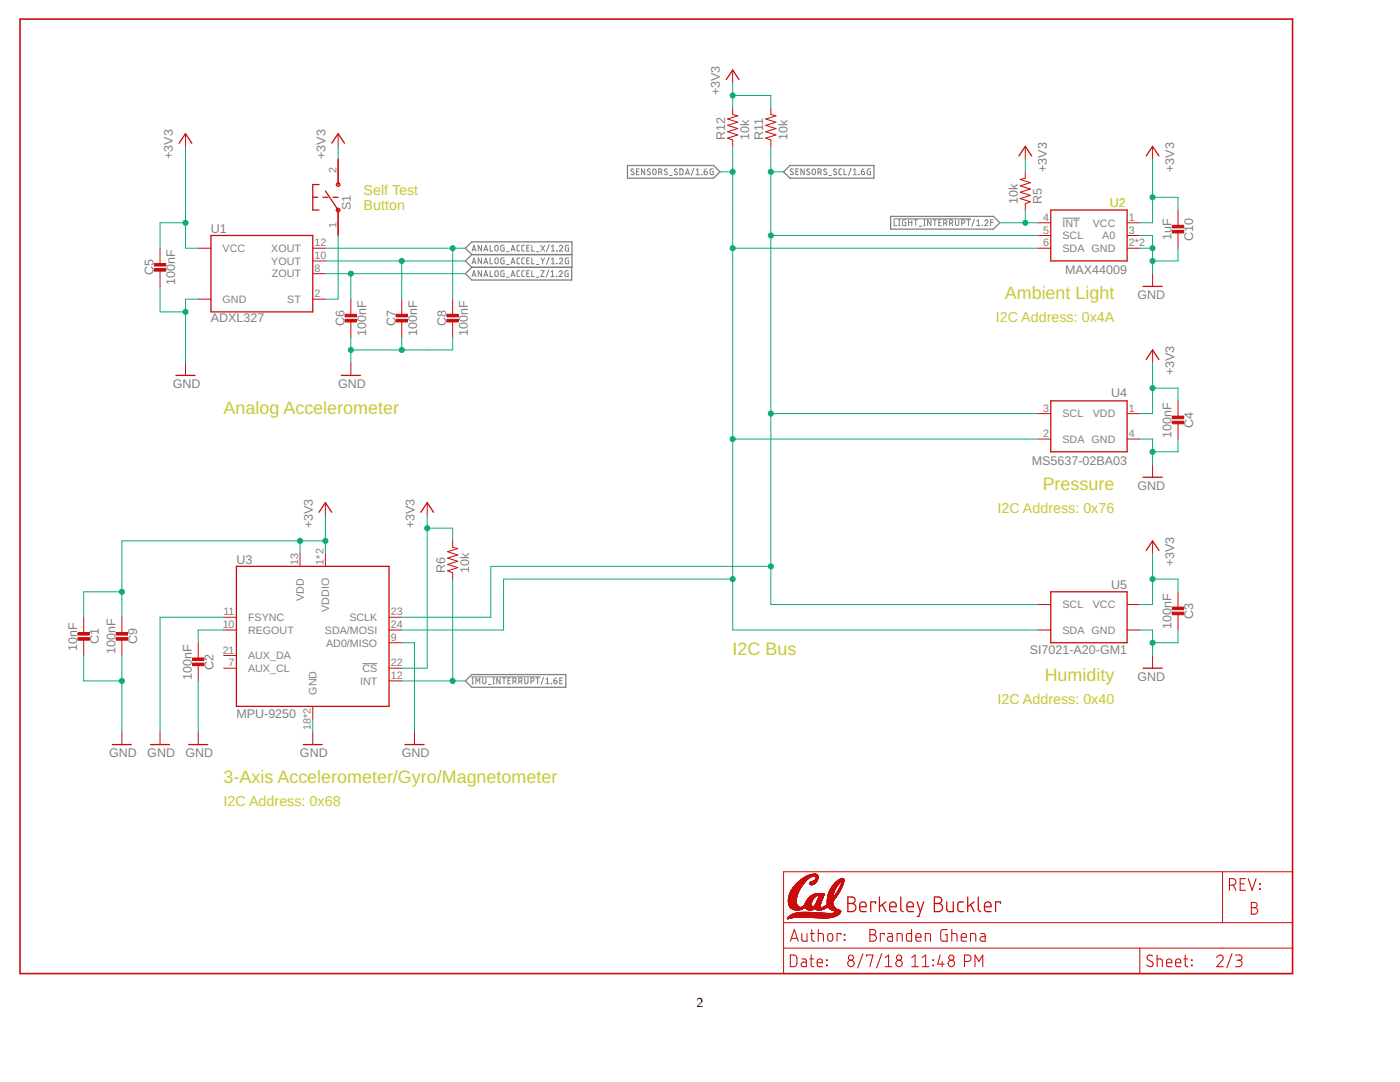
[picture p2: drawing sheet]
<svg xmlns="http://www.w3.org/2000/svg" width="279mm" height="216mm" viewBox="0 0 279 216" stroke-linecap="round" stroke-linejoin="round" font-family="sans-serif">
<g fill="none" stroke="#808080" stroke-width=".2">
<path d="M126.5 33.8a.28 .28 0 0 0-.5-.1 .28 .28 0 0 0 .1 .5l.3 .2a.3 .3 0 0 1 .1 .4 .3 .3 0 0 1-.5 0l-.1-.1M127 34.2h.4M127.6 33.7h-.6v1.2h.6M128.7 33.7v1.2l-.7-1.2v1.2M129.8 33.8l-.4-.1-.2 .3 .5 .4a.32 .32 0 0 1 0 .5 .32 .32 0 0 1-.5-.2M130.3 33.9l.2-.2 .4 .2v.6l-.2 .4-.4-.2zM131.5 34.4l.5-.2v-.4l-.5-.1v1.2M131.8 34.4l.3 .5M133.1 33.8a.28 .28 0 0 0-.4-.1 .28 .28 0 0 0 0 .5l.4 .2a.32 .32 0 0 1-.1 .5 .32 .32 0 0 1-.4-.2M133.6 35h.5M135.1 33.8l-.4-.1-.1 .3 .5 .4a.32 .32 0 0 1-.1 .5 .32 .32 0 0 1-.5-.2M135.7 33.7h.4l.2 .2v.8l-.2 .1-.4 .1z"/>
<path d="M136.8 34.9l.4-1.2 .4 1.2M136.9 34.6h.6M138.5 33.6l-.5 1.4M138.9 34.9h.7M138.9 34l.4-.3v1.2M140 34.9h.1M140.5 34.2h.4a.32 .32 0 0 1 .3 .4 .32 .32 0 0 1-.4 .3 .32 .32 0 0 1-.3-.4zM141 33.7a.51 .51 0 0 0-.5 .5M142.3 33.7l-.6 .1 .1 1 .5 .1v-.7h-.1M158.3 33.8l-.4-.1-.2 .3 .5 .4a.3 .3 0 0 1 0 .4 .3 .3 0 0 1-.4 0l-.1-.1M158.8 34.2h.4M159.4 33.7h-.6v1.2h.6"/>
<path d="M160.5 33.7v1.2l-.7-1.2v1.2M161.5 33.8a.28 .28 0 0 0-.4-.1 .28 .28 0 0 0 0 .5l.4 .2a.3 .3 0 0 1 0 .4 .3 .3 0 0 1-.4 0l-.1-.1M162.2 33.8l.3-.1 .2 .3v.7l-.2 .2-.3-.1-.1-.3zM163.3 34.4l.6-.2v-.4l-.6-.1v1.2M163.7 34.4l.2 .5M165 33.8l-.3-.1-.3 .2v.2l.5 .3a.3 .3 0 0 1 0 .4 .3 .3 0 0 1-.4 0l-.1-.1M165.4 35h.5M166.9 33.8l-.4-.1-.1 .3 .5 .4a.32 .32 0 0 1-.1 .5 .32 .32 0 0 1-.5-.2M168 33.7h-.4l-.2 .3 .1 .8 .5 .1M168.4 33.7v1.2h.6M169.9 33.6l-.6 1.4M170.3 34.9h.6"/>
<path d="M170.3 34l.3-.3v1.2M171.4 34.9h.1M171.9 34.2h.4a.33 .33 0 0 1 .3 .4 .33 .33 0 0 1-.4 .3 .33 .33 0 0 1-.3-.4zM172.4 33.7a.54 .54 0 0 0-.5 .5M173.7 33.7l-.6 .1 .1 1 .5 .1v-.7h-.2M94.2 55.2l.4-1.2 .4 1.2M94.2 52.6l.4-1.1 .4 1.1M94.2 50.1l.4-1.2 .4 1.2M94.3 54.9h.6M94.3 52.3h.6M94.3 49.8h.6M96.1 48.9v1.2l-.7-1.2v1.2"/>
<path d="M96.1 51.5v1.1l-.7-1.1v1.1M96.1 54v1.2l-.7-1.2v1.2M96.6 55.2l.4-1.2 .3 1.2M96.6 52.6l.4-1.1 .3 1.1M96.6 50.1l.4-1.2 .3 1.2M96.7 54.9h.5M96.7 52.3h.5M96.7 49.8h.5M97.8 48.9v1.2h.5M97.8 51.5v1.1h.5M97.8 54v1.2h.5M98.9 54.1l.3-.1 .2 .3v.7l-.2 .2-.3-.1-.1-.2z"/>
<path d="M98.9 51.5h.3l.2 .3v.7l-.2 .1h-.3l-.1-.3zM98.9 49l.3-.1 .2 .4v.6l-.2 .2-.3-.1-.1-.2zM100.6 54l-.6 .1v1l.6 .1v-.7h-.2M100.6 51.5l-.6 .1v1h.6v-.6h-.2M100.6 48.9l-.6 .2v.9l.6 .1v-.6h-.2M101.1 55.3h.5M101.1 52.8h.5M101.1 50.2h.5M102 55.2l.4-1.2 .4 1.2M102 52.6l.4-1.1 .4 1.1M102 50.1l.4-1.2 .4 1.2M102.1 54.9h.6"/>
<path d="M102.1 52.3h.6M102.1 49.8h.6M103.7 54l-.4 .1-.1 .2 .1 .8 .4 .1M103.7 51.5h-.4l-.1 .2 .1 .9h.4M103.7 48.9l-.4 .1-.1 .2 .1 .8 .4 .1M104.6 54l-.3 .1-.2 .2 .1 .8 .4 .1M104.6 51.5h-.3l-.2 .2 .1 .9h.4M104.6 48.9l-.3 .1-.2 .2 .1 .8 .4 .1M105.1 54.5h.4M105.1 52h.4M105.1 49.5h.4M105.6 54h-.5v1.2h.5"/>
<path d="M105.6 48.9h-.5v1.2h.5M105.6 51.5h-.5v1.1h.5M106.1 54v1.2h.5M106.1 48.9v1.2h.5M106.1 51.5v1.1h.5M107 55.3h.5M107 52.8h.5M107 50.2h.5M107.9 51.5l.4 .5M107.9 48.9l.8 1.2M107.9 54h.7l-.7 1.2h.7M108.3 52v.6"/>
<path d="M108.7 51.5l-.4 .5M108.7 48.9l-.8 1.2M109.5 53.9l-.5 1.4M109.6 51.4l-.5 1.4M109.6 48.8l-.5 1.4M110 55.2h.6M110 54.3l.3-.3v1.2M110 52.6h.7M110 51.7l.4-.2v1.1M110 49.2l.4-.3v1.2M110 50.1h.7M111.1 55.2h.1"/>
<path d="M111.2 50h.1M111.2 52.6h.1M111.6 54.3a.32 .32 0 0 1 .4-.3 .32 .32 0 0 1 .1 .5l-.5 .7h.6M111.6 51.7a.32 .32 0 0 1 .5-.2 .32 .32 0 0 1 .1 .5l-.6 .6h.7M111.6 49.2a.32 .32 0 0 1 .5-.2 .32 .32 0 0 1 .1 .5l-.6 .6h.7M113.4 54l-.6 .1v1l.6 .1v-.7h-.2M113.5 51.5l-.6 .1v1h.6v-.6h-.2M113.5 48.9l-.6 .2v.9l.6 .1v-.6h-.2M178.4 43.7h15.4M178.4 43.9v1.1h.5M179.3 45h.3M179.3 43.9h.3"/>
<path d="M179.5 43.9v1.1M180.8 43.9l-.7 .1 .1 1h.6v-.6h-.2M181.3 44.4h.7M181.3 43.9v1.1M182 43.9v1.1M182.4 43.9h.7M182.8 43.9v1.1M183.5 45.1h.5M184.4 45h.2M184.4 43.9h.2M184.5 43.9v1.1M185.8 43.9v1.1l-.7-1.1v1.1"/>
<path d="M186.2 43.9h.7M186.6 43.9v1.1M187.3 44.4h.4M187.9 43.9h-.6v1.1h.6M188.3 44.5l.6-.1v-.4l-.6-.1v1.1M188.7 44.5l.3 .5M189.5 44.5l.6-.1v-.4l-.6-.1v1.1M189.9 44.5l.3 .5M190.7 43.9v.8l.2 .3 .4-.1v-1M191.9 44.5l.6-.1v-.4l-.6-.1v1.1M192.9 43.9h.7M193.3 43.9v1.1"/>
<path d="M194.5 43.7l-.5 1.4M194.9 45h.7M194.9 44.1l.3-.2v1.1M196 45h.1M196.5 44.1a.32 .32 0 0 1 .5-.2 .32 .32 0 0 1 .1 .5l-.6 .6h.7M197.7 44.4h.5M198.2 43.9h-.5v1.1M212 43.5h3.5M72.3 132.4h3M94.1 135.1h13.7M94.2 136.4h.3M94.2 135.3h.3"/>
<path d="M94.3 135.3v1.1M95 136.4v-1.1l.4 .6 .4-.6v1.1M96.3 135.3v.8l.3 .3 .3-.1 .1-1M97.5 136.6h.5M98.4 136.4h.3M98.4 135.3h.3M98.5 135.3v1.1M99.8 135.3v1.1l-.7-1.1v1.1M100.3 135.3h.6M100.6 135.3v1.1M101.4 135.8h.3M101.9 135.3h-.5v1.1h.5"/>
<path d="M102.4 135.9l.5-.1v-.4l-.5-.1v1.1M102.7 135.9l.3 .5M103.5 135.9l.6-.1v-.4l-.6-.1v1.1M103.9 135.9l.3 .5M104.7 135.3v.8l.3 .3 .3-.1 .1-1M106 135.9l.5-.1v-.4l-.5-.1v1.1M107 135.3h.6M107.3 135.3v1.1M108.5 135.1l-.5 1.5M108.9 136.4h.7M108.9 135.5l.4-.2v1.1M110 136.4h.1z"/>
<path d="M110.5 135.8h.4a.33 .33 0 0 1 .3 .4 .33 .33 0 0 1-.4 .3 .33 .33 0 0 1-.3-.4zM111.1 135.3a.54 .54 0 0 0-.6 .5M111.7 135.8h.4M112.2 135.3h-.5v1.1h.5"/>
</g>
<path d="M125.2 33h17.2l1.3 1.3-1.3 1.3h-17.2zM156.4 34.3l1.2-1.3h16.8v2.6h-16.8zM94.1 53.3l-1.2 1.3 1.2 1.3h20v-2.6M94.1 50.8l-1.2-1.3 1.2-1.2h20.1v5h-20.1M94.1 50.8l-1.2 1.3 1.2 1.2M94.1 50.8h20.1M177.7 43.2h20.6l1.2 1.2-1.2 1.3h-20.6zM92.9 135.9l1.2-1.3h18.8v2.5h-18.8z" fill="none" stroke="#808080" stroke-width=".25"/>
<path d="M4 3.8h254v190.5h-254z" fill="none" stroke="#c90d0c" stroke-width=".32"/>
<g fill="none" stroke="#c90d0c" stroke-width=".2">
<path d="M146.2 14v2.5M37 26.7v2.5M67.5 26.7v2.5M67.5 31.7v5.1M146.2 21.6v1.3l1 .2-2 .6 2 .7-2 .6 2 .7-2 .6 2 .6-2 .7 1 .3v1.3M153.8 21.6v1.3l1.1 .2-2.1 .6 2.1 .7-2.1 .6 2.1 .7-2.1 .6 2.1 .6-2.1 .7 1 .3v1.3M204.6 34.3v1.3l-1 .2 2 .6-2 .7 2 .6-2 .7 2 .6-2 .6 2 .7-1 .3v1.3M204.6 29.2v2.5M230 29.2v2.5M31.9 49.5v3.1M31.9 53.8v3.3M39.6 49.5h2.5"/>
<path d="M39.6 59.7h2.5M62.4 49.5h2.5M62.4 52.1h2.5M62.4 54.6h2.5M62.4 59.7h2.5M67.5 41.9v5.1M70 59.7v3M80.2 59.7v3M90.3 59.7v3M207.2 44.4h2.5M207.2 49.5h2.5M207.2 47h2.5"/>
<path d="M224.9 44.4h2.6M224.9 49.5h2.6M224.9 47h2.6M230 54.6v2.5M235.1 41.9v3.1M235.1 46.2v3.3M37 72.4v2.5M70 64v3.3M70 72.4v2.5M80.2 64v3.3M90.3 64v3.3M230 69.8v2.6"/>
<path d="M235.1 80v3M207.2 82.5h2.5M207.2 87.6h2.5M224.9 82.5h2.6M224.9 87.6h2.6M230 92.7v2.5M235.1 84.3v3.3M59.9 110.5v2.5M64.9 100.3v2.5M64.9 110.5v2.5M85.3 100.3v2.5M90.3 107.9v1.3l1.1 .3-2.1 .6 2.1 .6-2.1 .7 2.1 .6-2.1 .6 2.1 .7-2.1 .6 1 .4v1.2"/>
<path d="M230 107.9v2.6M235.1 118.1v3M16.7 123.2v3M16.7 127.5v3.3M24.3 123.2v3M24.3 127.5v3.3M39.6 128.2v3.1M39.6 132.6v3.3M44.6 130.8h2.6M44.6 133.3h2.6M44.6 125.7h2.6M44.6 123.2h2.6"/>
<path d="M77.6 133.3h2.6M77.6 128.2h2.6M77.6 125.7h2.6M77.6 123.2h2.6M77.6 135.9h2.6M207.2 125.7h2.5M207.2 120.6h2.5M224.9 125.7h2.6M224.9 120.6h2.6M230 130.8v2.5M235.1 122.4v3.3M24.3 146v2.6"/>
<path d="M31.9 146v2.6M39.6 146v2.6M62.4 140.9v2.6M62.4 146v2.6M82.7 146v2.6M156.4 173.9h101.6v20.4h-101.6zM157.3 180h1.6M157.3 179.9h1.6M157.3 179.8h1.6M157.3 179.7h1.6M157.3 179.6h1.6M157.3 179.6v.2"/>
<path d="M157.3 179.8l.1 .3M157.4 179.5h1.5M157.4 179.4h1.5M157.4 179.4l-.1 .2M157.4 179.3h1.5M157.4 179.2h1.6M157.4 179.2v.2M157.4 179h1.6M157.4 178.9h1.6M157.4 178.9v.3M157.5 178.9h1.5M157.5 178.8h1.5"/>
<path d="M157.5 178.7h1.6M157.5 178.7l-.1 .2M157.5 178.6h1.6M157.6 178.5l-.1 .2M157.6 178.3h1.6M157.7 178.2h1.5M157.7 178.1h1.6M157.7 178.1l-.1 .4M157.8 178h1.5M157.8 177.9h1.6M157.8 177.9l-.1 .2M157.9 177.7l-.1 .2"/>
<path d="M158 177.6h1.5M158.1 177.4h1.6M158.2 177.3h1.5M158.5 176.8h1.5M158.6 176.7l-.7 1M158.8 176.5h1.4M158.8 176.5h1.5M158.9 176.4h1.4M158.9 179.6v.4M158.9 176.4l-.3 .3M158.9 179.5h-1.5M158.9 179.4v.2"/>
<path d="M159 179.3h-1.6M159 179.2l-.1 .2M159 179.1h-1.6M159 178.9v.3M159.1 178.8h-1.6M159.1 178.7l-.1 .2M159.1 178.7h-1.6M159.1 178.6h-1.6M159.1 178.5h-1.6M159.2 178.5h-1.6M159.2 178.4h-1.6M159.2 178.2l-1.6 .1"/>
<path d="M159.3 178.2h-1.6M159.3 178.1h-1.6M159.4 177.8l-.3 .9M159.4 177.8h-1.5M159.4 175.9l-.5 .5M159.5 177.7h-1.6M159.5 177.7l-.1 .1M159.6 177.5l-1.6 .1M159.6 177.5h-1.6M159.6 177.5h-1.5M159.6 175.7l-.2 .2M159.6 177.4h-1.5"/>
<path d="M159.7 175.7h1.2M159.7 177.2l-1.5 .1M159.7 177.2l-.2 .5M159.7 177.2h-1.5M159.8 177.2h-1.5M159.8 177.1h-1.5M159.8 177.1l-.1 .1M159.9 177h-1.5M159.9 176.9h-1.4M160 176.8l-1.5 .1M160 175.5l-.4 .2M160 175.4h1.2"/>
<path d="M160 176.8h-1.4M160.1 176.7h-1.5M160.1 176.7l-.3 .4M160.1 176.7h-1.4M160.1 176.6h-1.4M160.1 175.3l-.1 .2M160.2 176.6h-1.5M160.2 176.5l-.1 .2M160.3 176.4h-1.4M160.4 176.3h-1.4M160.4 176.2h-1.3M160.5 176.1l-1.4 .1"/>
<path d="M160.5 176.1l-.3 .4M160.5 176.1h-1.3M160.5 175.1l-.4 .2M160.6 176.1h-1.4M160.6 176h-1.3M160.7 176h-1.4M160.7 175.9h-1.3M160.8 175.8h-1.3M160.8 175.8h-1.2M160.9 180h1.1M160.9 175.7h-1.3M160.9 179.9l-.1 .2"/>
<path d="M160.9 174.9l-.4 .2M160.9 179.9h1.1M160.9 175.6l-.4 .5M161 179.8h1.1M161 175.6h-1.3M161 179.8l-.1 .1M161 179.7h1.1M161 175.6h-1.2M161.1 175.5h-1.2M161.1 179.6h1M161.2 179.4l-.2 .4M161.2 174.7h2"/>
<path d="M161.2 175.4h-1.1M161.3 174.7l-.4 .2M161.3 175.3h-1.2M161.4 175.3h-1.2M161.4 175.2h-1.1M161.5 179.1l-.3 .3M161.5 175.2h-1.1M161.6 179l-.1 .1M161.6 175.1h-1.2M161.6 175.1l-.7 .5M161.6 176.2l.1 .2M161.6 176.3h1.1"/>
<path d="M161.7 175.1h-1.2M161.7 176.5h.6M161.7 176.1l-.1 .1M161.8 176.5h.5M161.8 174.5h1.3M161.8 175h-1.2M161.8 175l-.2 .1M161.9 175h-1.2M161.9 176l-.2 .1M161.9 178.8h1M161.9 176.6h.1M161.9 174.5h1.1"/>
<path d="M161.9 174.5l-.6 .2M162 180l-.1 .3M162 174.9h-1.2M162 179.9h-1.1M162.1 179.8l-.1 .2M162.1 179.7h-1.1M162.1 179.6v.2M162.2 179.6h-1.1M162.2 178.6l-.6 .4M162.2 174.9h-1.3M162.2 179.5h-1.1M162.2 178.5h2.3"/>
<path d="M162.2 179.5h-1M162.2 174.4h.7M162.3 179.4h-1.1M162.3 175.8l-.4 .2M162.3 179.3l-1.1 .1M162.3 179.3h-1M162.4 179.3h-1.1M162.4 174.4l-.5 .1M162.4 178.5h1.1M162.4 179.2l-.3 .4M162.4 178.5l-.2 .1M162.4 174.8h-1.4"/>
<path d="M162.4 179.2h-1M162.5 176.4h-.8M162.5 179.2h-1.1M162.5 174.8h.7M162.5 179.1h-1M162.5 178.4h.9M162.5 179l-1 .1M162.6 176.3l-.4 .2-.5-.1M162.6 174.4v.4M162.6 175.7v.6M162.6 178.4v.6M162.6 179h-1"/>
<path d="M162.6 176.3h-1M162.6 175.7h.5M162.6 179l-.2 .2M162.6 178.4l-.2 .1M162.6 174.8l-.8 .2M162.6 174.4l.5 .2M162.6 174.4h.1M162.6 176.3h.1M162.6 175.7l-.3 .1M162.6 174.8l.2 .2M162.6 174.9h.6M162.7 178.9l-1.1 .1"/>
<path d="M162.7 178.4h.7M162.7 178.9h-1M162.7 176.2h-1.1M162.7 174.9h.6M162.7 178.9l-.1 .1M162.8 175.5h.4M162.8 176.2l-.2 .1M162.8 178.9h-1.1M162.8 176.1l-1.2 .1M162.8 175.5l-.2 .2M162.8 176.1h-1.1M162.8 175.4h.4"/>
<path d="M162.8 175h.5M162.8 175l.1 .1M162.8 175.1h.5M162.8 175.3h.4M162.8 175.2h.4M162.8 175.3v.2M162.9 175.1l-.1 .2M162.9 178.8h-1.1M162.9 176h-1.1M162.9 176l-.1 .2M162.9 176h-1M162.9 178.3h.3"/>
<path d="M162.9 175.9h-1M163 175.9h-.9M163 180l-.1 .2M163 180h.9M163 175.8h-.7M163 179.9h.9M163 175.8l-.1 .2M163 175.8h-.6M163 179.9v.1M163.1 178.7h-1.2M163.1 175.7h-.6M163.1 179.8h.9"/>
<path d="M163.1 174.6h-1.5M163.1 179.7l-.1 .2M163.1 179.7h.9M163.1 175.6h-.5M163.1 175.6l-.1 .2M163.1 174.6l.1 .2M163.2 175.6h-.5M163.2 179.6h.8M163.2 174.6h-1.8M163.2 174.7h-1.9M163.2 179.5l-.1 .2M163.2 179.5h.9"/>
<path d="M163.2 175.4h-.4M163.2 174.8h-2.1M163.2 175.4l-.1 .2M163.2 174.8l.1 .2M163.2 179.4h.9M163.3 179.4l-.1 .1M163.3 175.2h-.4M163.3 175.2l-.1 .2M163.3 175v.2M163.3 178.7h1.1M163.3 179.3h.9M163.3 178.7l-.6 .2"/>
<path d="M163.3 178.7l.1 .3M163.3 178.8h1.1M163.3 179.2v.2M163.3 179.2h.9M163.4 179h.9M163.4 178.8h1M163.4 178.9h.9M163.4 178.4h-.8M163.4 179l-.1 .2M163.6 178.5h.9M163.6 178.4h.9M163.6 178.3h.8"/>
<path d="M163.6 178.3l-.1 .2-.1-.1M163.8 178.3h-.2M163.9 179.9l-.1 .2M164 179.8h-.9M164 179.7h-.9M164.1 179.6h-.9M164.1 179.5l-.2 .4M164.1 179.3v.2M164.1 179.3l-.8 .1M164.2 179.2h-.9M164.2 179.1l-.1 .2M164.3 179.1h-1"/>
<path d="M164.3 178.9l-.9 .1M164.3 178.9l-.1 .2M164.3 178.3l.2 .1M164.3 178.9h-.9M164.4 178.8l-.1 .1M164.4 178.6l-2.4 .1M164.4 178.6h-2.3M164.4 178.6h-2.2M164.5 178.5l-.1 .3M164.5 178.4v.1M165.1 179.7v.7M165.1 180h1.1"/>
<path d="M165.1 179.9h1.1M165.1 179.6h1.3M165.1 179.5v.2M165.1 179.5h1.4M165.1 179.3v.2M165.1 179.2h1.6M165.2 179.1h1M165.2 179h1M165.2 179l-.1 .3M165.2 178.9h1M165.2 178.8h1M165.2 178.8v.2"/>
<path d="M165.2 178.7h1M165.2 178.6h1M165.3 178.6h1M165.3 178.5h1M165.3 178.4h1M165.4 178.3h.9M165.4 178.2h.9M165.4 178.2h1M165.4 178.2l-.2 .6M165.5 178h.9M165.5 178l-.1 .2M165.5 177.9h1"/>
<path d="M165.6 177.7h1M165.7 177.6l-.2 .4M165.7 177.5h.9M165.8 177.4l-.1 .2M165.8 177.3h1M165.9 177.2h.9M166 177l-.2 .4M166.1 176.9h.9M166.2 179.9v.3M166.2 179v.2l.1-.1M166.2 178.9h-1M166.2 178.8v.2"/>
<path d="M166.2 179.9h-1.1M166.3 178.6h-1.1M166.3 179.8h-1.2M166.3 178.5h-1M166.3 178.4h-1M166.3 176.6l-.3 .4M166.3 179.7l-.1 .2M166.3 178.4l-.1 .4M166.3 179.7l-1.2 .1M166.3 179.7h-1.2M166.3 178.2l-.9 .1M166.4 179.6l-1.3 .1"/>
<path d="M166.4 178.1h-1M166.4 179.6l-.1 .1M166.4 176.5h.9M166.4 178h-.9M166.4 178l-.1 .4M166.4 179.6h-1.3M166.5 177.9h-1M166.5 179.5h-1.4M166.5 177.8h-1M166.5 177.8h-.9M166.5 177.8l-.1 .2M166.5 177.7h-.9"/>
<path d="M166.5 179.4h-1.4M166.6 178.8h.4M166.6 177.6h-.9M166.6 179.3l-1.5 .1M166.6 177.5l-.9 .1M166.6 176.3l-.3 .3M166.6 177.6l-.1 .2M166.6 179.3l-.2 .3M166.6 179.3h-1.5M166.7 178.6h.4M166.7 177.4h-.9M166.7 177.4l-.1 .2"/>
<path d="M166.7 176.1v1.2M166.7 178.6v.6M166.7 176.1h.1M166.7 177.3h-.9M166.7 179.2l-.1 .1M166.7 178.6l-.4 .5M166.7 177.3v.1M166.7 179.2h-1.6M166.8 178.5l-.1 .1M166.8 179.1h-.5M166.8 177.2l-.1 .1M166.8 179l-.5 .1"/>
<path d="M166.8 179h-.4M166.9 177.1h-1M166.9 178.3l-.1 .2M166.9 178.9l-.2 .3M166.9 178.9l-.5 .1M166.9 177.1h-.9M166.9 178.9h-.4M166.9 175.9l-.3 .4M166.9 177h-.9M167 178.8h-.5M167 175.9h1.4M167 176.8l-.2 .4"/>
<path d="M167 178.8l-.1 .1M167 176.8l-.9 .1M167 178.7h-.4M167 176.8h-.9M167 175.8h1.4M167.1 176.8h-.9M167.1 178.6l-.5 .1M167.1 176.7h-.9M167.2 178.6h-.5M167.2 176.7h-1M167.2 176.6h-.9M167.2 175.7h1.2"/>
<path d="M167.2 178.5h-.5M167.2 178.5h-.4M167.3 177.8l-.4 .5M167.3 178.4h-.5M167.3 175.7h1.1M167.3 178.4h-.4M167.3 176.5h-.9M167.3 177.7h.4M167.3 178.3h-.4M167.3 177.6h.4M167.3 175.6h1.1M167.4 177.6l-.1 .2"/>
<path d="M167.4 176.4h-1M167.4 178.2l-.4 .6M167.4 178.2h-.4M167.4 175.6l-.5 .3M167.4 176.4h-.9M167.4 175.6h1M167.4 178.1h-.4M167.5 178.1h-.5M167.5 177.4h.3M167.5 176.3h-1M167.5 177.4l-.1 .2M167.5 178h-.4"/>
<path d="M167.5 177.3h.4M167.5 175.5h.9M167.5 176.3h-.9M167.5 177.9l-.4 .1M167.6 176.2l-.6 .6M167.6 177.9h-.4M167.6 176.2h-1M167.6 175.5h.8M167.6 177.2h.3M167.6 177.8h-.4M167.6 176.1l-.9 .1M167.7 177.7h-.4"/>
<path d="M167.7 177h.3M167.7 176.1h-1M167.7 175.4h.7M167.7 176.9h.3M167.7 177.5l-.3 .1M167.7 176.8h.4M167.7 176.1h-.9M167.8 177.5h-.4M167.8 176.8h.3M167.8 176.7l-.3 .7M167.8 177.4h-.4M167.8 176.7h.3"/>
<path d="M167.8 176.6h.4M167.9 176h-1.1M167.9 175.3h.4M167.9 177.2l-.4 .1M167.9 177.2l-.5 1M167.9 177.2h-.3M168 177.1h-.4M168 176.3h.3M168 177l-.1 .2M168 177h-.4M168 176.2h.3M168 176.1h.4"/>
<path d="M168 176.1v-.1h-.2l-.2 .2M168 176.1l-.2 .6M168 176.1h.3M168.1 176.8l-.1 .2M168.1 176.8l-.4 .1M168.1 175.3h.1M168.1 176.7h-.3M168.2 176.6l-.1 .2M168.2 175.3l.2 .1M168.2 175.3l-.8 .3M168.2 175.3h.1M168.2 176.6h-.3"/>
<path d="M168.2 176.5h-.3M168.3 176.4l-.1 .2M168.3 176.4h-.4M168.3 176.4h-.3M168.3 176.3h-.3M168.3 176.1l-.3 .1M168.4 175.4v.2M168.4 176l-.1 .4M168.4 176h-.4M168.4 176h-1.5M168.4 175.9h-1.5M168.4 175.8v.2"/>
<path d="M168.4 175.6v.2M168.4 175.8h-1.3M244 173.9v10.2M156.4 189.2h101.6M156.4 184.1h101.6M157.1 183.2v.1M157.1 183.3h.1M157.2 183.3h.1M157.4 183l-.3 .2M157.4 180.2h1.5M157.4 180.1h1.5M157.4 180h1.5"/>
<path d="M157.4 180.1v.2M157.4 182.9h9M157.4 180.3h1.6M157.4 180.3l.1 .4M157.4 180.4h1.6M157.4 180.5h1.6M157.4 180.4l1.6 .1M157.4 183.3h-.3M157.5 180.6h1.6M157.5 180.7h1.6M157.5 180.7h1.7M157.5 180.7l.1 .2"/>
<path d="M157.5 180.7l1.7 .1M157.6 180.8h1.7M157.6 180.8l1.7 .1M157.6 180.9h1.8M157.6 180.9l.5 .5M157.6 183.2l-.5 .1M157.6 181h1.9M157.7 181h1.9M157.7 181h2.9M157.8 181.1h2.7M157.8 183.2h-.7M157.9 181.2h2.5"/>
<path d="M157.9 181.3h2.4M158 181.3h2.3M158.1 183.1l-.9 .1M158.1 181.4h2.1M158.1 181.4l.8 .2M158.2 181.4h1.9M158.3 181.4h1.7M158.3 183.1h-1.1M158.4 181.5h1.4M158.6 181.5h1M158.7 183l-1.5 .1M158.7 181.6h.7"/>
<path d="M158.8 182.2h5.8M158.9 182.2h5M158.9 180v.3M158.9 180.3l.1 .1M159 180.4l.1 .2M159 183l-1.8 .3M159.1 180.6l.1 .2M159.2 182.1h3.6M159.2 180.8l.2 .1M159.3 182.1l-1.2 .4-.7 .5M159.4 180.9l.4 .2 .3-.1M159.6 182.1h2.9"/>
<path d="M159.7 183h-.2M159.9 182.1h-.6M160 181h3.8M160.1 181h3.7M160.2 182.1h.9M160.3 181.3l-1 .3M160.3 181.3l.4-.3 .4 .5 .6 .1M160.3 180.9h1.8M160.3 180.8h1.7M160.3 183h.2M160.4 180.8h1.6M160.4 180.7h1.5"/>
<path d="M160.4 180.7l-.3 .3M160.5 180.7h1.4M160.5 180.6h1.4M160.6 180.5h1.3M160.6 180.6l-.2 .1M160.7 180.4h1.2M160.7 181l3.2 .1M160.7 180.3h1.2M160.7 181.1h4.2M160.8 181.1h4.1M160.8 180.1h1.1M160.8 181.2h4"/>
<path d="M160.8 180.1l-.2 .5M160.8 180.1h1.2M160.9 181.3h1.7M161 183h5M161 181.4h1.5M161 181.4h1.4M161.1 181.4h1.2M161.2 181.5h1M161.3 181.5h.8M161.4 181.6h.5M161.6 182.1h.2M161.6 183l.2 .1"/>
<path d="M161.9 180.5v.2M161.9 180.3v.2M161.9 180.3h-1.2M161.9 180.2h-1.2M161.9 180.7l.1 .1M162 180h-1.2M162 180.8l.4 .1M162.1 183.1h3.7M162.2 181.5l-.4 .1M162.3 181.4l.4-.2 .2 .3M162.3 181.4l-.1 .1M162.5 183.1h.1"/>
<path d="M162.6 180.7l-.2 .2M162.6 180.7v.6M162.6 182.1v1M162.6 183.1h.1M162.6 181.3h-1.7M162.6 181.3h.1M162.6 180.7h.1M162.6 180.7h1.1M162.7 180.6h1M162.7 180.6l-.1 .1M162.7 181.3h2M162.7 181.3h1.9"/>
<path d="M162.8 182.1h.2M162.8 180.5h.9M162.8 181.4h1.7M162.8 180.4h.9M162.8 181.4h1.6M162.8 180.3h1M162.9 180.3h.9M162.9 183.1h2.6M162.9 180.2l-.2 .4M162.9 180.1h.9M162.9 181.5l.3 .1M162.9 181.5h1.2"/>
<path d="M163 181.5h.9M163.2 181.6h.2M163.2 181.6h.5M163.2 182.1l1.2 .1M163.3 183.1l.2 .1M163.7 180.7v.2M163.7 180.8l-1.3 .1M163.7 180.8h-1.2M163.7 180.7l-1.2 .1M163.7 180.7h-1.1M163.7 180.9h-3.5M163.7 180.6h-1.1"/>
<path d="M163.7 180.5h-1M163.8 180.3l-.1 .4M163.8 180.3l-1 .1M163.8 180.2h-.9M163.8 180.1v.2M163.9 180.1h-1M163.9 180l-1 .1M163.9 183.2h.2M164.1 181.5l-.7 .1M164.3 181.4l-1.4 .1M164.6 182.2h.2M164.6 180.9h1.8"/>
<path d="M164.6 180.8l-.2 .2a.48 .48 0 0 1-.7-.1M164.7 180.8h1.7M164.8 180.7h1.5M164.9 180.7h1.4M164.9 180.6h1.4M165 180.6h1.3M165 182.2l.2 .1M165 181l-.9 .1M165 183.2h-.2M165 180.5h1.3M165.1 180.5l-.5 .3M165.1 181l-1 .5"/>
<path d="M165.1 181l.2-.1 .2 .4M165.1 181h-.8M165.1 180.4v.1M165.1 180.5h1.1M165.1 180.4h1.1M165.1 180.3l1.1 .1M165.1 180.3h1.1M165.1 180.2h1.1M165.1 180.1h1.1M165.2 181h-.8M165.3 181h1.2M165.4 181l1.2 .1"/>
<path d="M165.4 181.1h1.2M165.4 181.1l1.3 .1M165.5 181.2h1.2M165.5 181.3l.2 .1M165.5 181.3h1.3M165.6 181.3h1.3M165.7 181.4h1.2M165.7 181.4l.3 .2M165.7 181.4h1.3M165.8 181.4l1.4 .1M165.9 181.5h1.4M165.9 181.5l1.5 .1"/>
<path d="M166 181.6h1.5M166.2 180.2v.2M166.2 181.7h1.5M166.2 180.4l.1 .2M166.3 180.6l.1 .2M166.3 183h-9M166.3 181.7h1.4M166.4 180.8l.1 .2M166.5 180.9h-2M166.5 181.7l1.3 .1M166.5 181l.1 .1M166.5 182.9h-9.1"/>
<path d="M166.5 182.2l-.4 .1M166.6 182.9l-1.4 .3M166.6 181.1l.1 .1M166.7 182.8l-9.2 .1M166.7 181.2v.6l-.7-.2M166.7 182.1v.7M166.7 182.1h.1M166.7 181.2l.6 .4M166.7 182.8h.1M166.7 182.1l-.2 .1M166.7 182.8l-.1 .1M166.8 182.1h.9"/>
<path d="M166.8 182.8h-9.3M166.8 181.8l.2 .1-.3 .2M166.8 181.8h1M166.9 182.8h-9.3M166.9 182h.9M166.9 181.8h.9M167 182.7l-.3 .1M167 182.7h-9.3M167.1 182.6l-9.3 .1M167.2 182.6h-9.4M167.2 182.6l-.2 .1M167.2 182.5l-9.3 .1"/>
<path d="M167.3 182.5h-9.3M167.3 182.5l-.1 .1M167.3 181.6l.3 .1M167.4 182.4l-9.3 .1M167.4 182.4h-9.2M167.5 182.4h-9.2M167.5 182.3h-9M167.6 182.2l-9 .1M167.6 182.2h-1.3M167.6 181.7h.1M167.7 182.1l-1.2 .1M167.7 182.1h-1"/>
<path d="M167.7 181.7l.1 .1M167.7 182h-.9M167.8 182l-.5 .5M167.8 181.8v.2M167.8 181.9h-.9M227.5 189.2v5.1"/>
</g>
<g fill="none" stroke="#c90d0c" stroke-width=".21">
<path d="M245.4 176.6h.6a.65 .65 0 0 0 .7-.6 .65 .65 0 0 0-.7-.7h-.6v2.4M246.1 176.6l.6 1.1M247.5 176.4h.8M248.6 175.3h-1.1v2.4h1.1M249.1 175.3l.8 2.4 .8-2.4M251.4 176.3l.1 .1zM251.4 177.3l.1 .2zM157.7 190.6h.9l.4 .4v1.3l-.1 .3-.3 .3h-.9zM157.7 187.8l.8-2.3 .8 2.3M157.9 187.2h1.2M160 191.3l.7 .1 .2 .3v1.2h-.6a.46 .46 0 0 1-.4-.5 .46 .46 0 0 1 .4-.4h.6M160 186.3v1.3l.4 .2h.7v-1.5"/>
<path d="M161.6 191.3h.8M161.7 186.3h.8M161.9 190.6v2.1l.5 .2M162 185.5v2.1l.5 .2M163.1 192.1h1a.54 .54 0 0 0-.3-.7 .54 .54 0 0 0-.7 .5l.1 .9 .9 .1M163.3 186.3l.9 .1 .1 .2v1.2M163.3 185.5v2.3M164.9 191.5l.2 .2zM164.9 192.6l.2 .1zM165.3 186.4l.5-.1a.92 .92 0 0 1 .1 1.4l-.3 .1-.4-.3zM167.8 186.5v-.2h-.8v1.5M168.5 186.5l.1 .1z"/>
<path d="M168.5 187.5l.1 .1zM172.2 190.3l-1 2.8M172.9 190.8v-.2h1.3l-.6 2.3M173.6 185.5h.7a.52 .52 0 0 1 .5 .5 .52 .52 0 0 1-.5 .5 .65 .65 0 0 1 .6 .7 .65 .65 0 0 1-.6 .6h-.7zM173.6 186.5h.7M176 190.3l-1.1 2.8M176.5 186.5v-.2h-.8v1.5M176.7 192.9h1.3M176.7 191.1l.6-.5v2.3M177.2 186.3h.7l.2 .2v1.3h-.6a.46 .46 0 0 1-.4-.4 .46 .46 0 0 1 .4-.5h.6M179 187.8v-1.5l.9 .1 .2 .2v1.2M181.9 185.5v2.3h-.8l-.2-.4v-.9l.2-.2h.8"/>
<path d="M182 192.9h1.3M182 191.1l.6-.5v2.3M182.8 187h1a.54 .54 0 0 0-.4-.7 .54 .54 0 0 0-.6 .5l.1 .9 .9 .1M184.1 192.9h1.3M184.1 191.1l.6-.5v2.3M184.7 187.8v-1.5l.9 .1 .1 1.4M186.2 192.6l.1 .1zM186.2 191.5l.1 .2zM187.6 190.6l-.5 1.8h1.3M188 191.9v1M189 185.5h-.7a.51 .51 0 0 0-.6 .5v1.3l.2 .4 1.1 .1v-1.3h-.4M189.9 186.3l1 .1 .1 .2v1.2"/>
<path d="M189.9 185.5v2.3M191.8 187h1.1a.54 .54 0 0 0-.4-.7 .54 .54 0 0 0-.7 .5l.1 .9 1 .1M192.5 191.9h.6a.65 .65 0 0 0 .7-.7 .65 .65 0 0 0-.7-.6h-.6v2.3M193.7 187.8v-1.5l.9 .1 .1 1.4M194.6 192.9v-2.3l.8 1.3 .7-1.3v2.3M195.7 186.3h.7l.2 .3v1.2h-.6a.46 .46 0 0 1-.4-.4 .46 .46 0 0 1 .4-.5h.6M230 190.8a.58 .58 0 0 0-.9-.1 .58 .58 0 0 0 .1 .8l.7 .4a.54 .54 0 0 1 .2 .8 .54 .54 0 0 1-.8 .1l-.4-.2M230.9 191.3l1 .2 .1 1.4M230.9 190.6v2.3M232.8 192.1h1a.54 .54 0 0 0-.3-.7 .54 .54 0 0 0-.7 .5l.1 .9 .9 .1M234.6 192.1h1a.54 .54 0 0 0-.3-.7 .54 .54 0 0 0-.7 .5l.1 .9 .9 .1M236.3 191.3h.7"/>
<path d="M236.5 190.6l.1 2.1 .4 .2M237.8 192.6l.1 .1zM237.8 191.5l.1 .2zM242.8 191.1a.64 .64 0 0 1 .9-.5 .64 .64 0 0 1 .2 1l-1.1 1.3h1.3M245.9 190.3l-1.1 2.8M246.6 190.6h.8a.52 .52 0 0 1 .5 .5 .52 .52 0 0 1-.5 .5h-.6M247.2 191.6a.65 .65 0 0 1 .7 .6 .65 .65 0 0 1-.7 .7h-.6M249.7 180.1h.7a.52 .52 0 0 1 .5 .5 .52 .52 0 0 1-.5 .5 .65 .65 0 0 1 .6 .7 .65 .65 0 0 1-.6 .6h-.7zM249.7 181.1h.7"/>
<circle cx="169.8" cy="191.1" r=".52"/>
<circle cx="169.8" cy="192.2" r=".65"/>
<circle cx="179.4" cy="191.1" r=".52"/>
<circle cx="179.4" cy="192.2" r=".65"/>
<circle cx="189.9" cy="192.2" r=".65"/>
<circle cx="189.9" cy="191.1" r=".52"/>
</g>
<g fill="none" stroke="#c90d0c" stroke-width=".25">
<path d="M144.9 15.9l1.3-1.9 1.3 1.9M35.8 28.6l1.2-1.9 1.3 1.9M62.4 39.4h1M63.7 36.8h-1.3v5.1h1.3M64.4 39.4h1M64.9 38.1l2.6 3.8v5.1M66.2 28.6l1.3-1.9 1.2 1.9M66.5 39.4h1M67.5 31.7v5.1M203.3 31.1l1.3-1.9 1.3 1.9M228.7 31.1l1.3-1.9 1.3 1.9M42.1 47h20.3v15.2h-20.3z"/>
<path d="M209.7 41.9h15.2v10.2h-15.2zM228.1 57.1h3.8M35.1 74.9h3.8M68.1 74.9h3.8M209.7 80h15.2v10.1h-15.2zM228.7 71.7l1.3-1.9 1.3 1.9M228.1 95.2h3.8M47.2 113h30.4v27.9h-30.4zM63.7 102.2l1.2-1.9 1.3 1.9M84 102.2l1.3-1.9 1.2 1.9M209.7 118.1h15.2v10.1h-15.2zM228.7 109.8l1.3-1.9 1.3 1.9"/>
<path d="M228.1 133.3h3.8M22.4 148.6h3.8M30 148.6h3.8M37.7 148.6h3.8M60.5 148.6h3.8M80.8 148.6h3.8M169.2 179h.8a.65 .65 0 0 1 .7 .6 .65 .65 0 0 1-.7 .7 .81 .81 0 0 1 .8 .8 .81 .81 0 0 1-.8 .8h-.8zM175.5 179v2.9M176.8 180l-1.3 .9M179.8 179v2.6l.5 .3M183 180l.7 1.9M184.3 180l-.9 2.9h-.4"/>
<path d="M186.5 179h.8a.65 .65 0 0 1 .6 .6 .65 .65 0 0 1-.6 .7 .81 .81 0 0 1 .8 .8 .81 .81 0 0 1-.8 .8h-.8zM188.9 180l.1 1.6 .4 .3h.8v-1.9M192.3 180h-.8l-.3 .1v.3v1.3l.3 .2h.8M193.1 179v2.9M194.4 180l-1.3 .9M195.2 179l.1 2.6 .4 .3M169.2 180.3h.8M171.6 180.9h1.3a.68 .68 0 0 0-.5-.9 .68 .68 0 0 0-.8 .6l.1 1.1 .2 .2h1M174.8 180.3v-.3h-1v1.9M176.1 180.5l.7 1.4M177.5 180.9h1.4a.69 .69 0 0 0-.5-.9 .69 .69 0 0 0-.9 .6l.1 1 .2 .2 1.1 .1M181 180.9h1.3a.68 .68 0 0 0-.5-.9 .68 .68 0 0 0-.8 .6l.1 1.1 .2 .2h1"/>
<path d="M186.5 180.3h.8M193.7 180.5l.7 1.4M196.5 180.9h1.3a.69 .69 0 0 0-.5-.9 .69 .69 0 0 0-.8 .6l.1 1.1 .2 .2h1M199.7 180.3v-.3h-1v1.9"/>
<circle cx="67.5" cy="36.8" r=".36"/>
<circle cx="67.5" cy="41.9" r=".36"/>
</g>
<g fill="#c90d0c" stroke="#c90d0c" stroke-width=".2">
<path d="M38.4 131.3h2.3v.5h-2.3z"/>
<path d="M38.4 132.3h2.3v.5h-2.3z"/>
<path d="M234 45h2.2v.5h-2.2z"/>
<path d="M234 46h2.2v.5h-2.2z"/>
<path d="M234 121.1h2.2v.5h-2.2z"/>
<path d="M234 122.2h2.2v.5h-2.2z"/>
<path d="M234 83h2.2v.5h-2.2z"/>
<path d="M234 84.1h2.2v.5h-2.2z"/>
<path d="M30.8 52.6h2.3v.5h-2.3z"/>
<path d="M30.8 53.6h2.3v.5h-2.3z"/>
<path d="M68.9 62.7h2.3v.5h-2.3z"/>
<path d="M68.9 63.7h2.3v.5h-2.3z"/>
<path d="M79 62.7h2.3v.5h-2.3z"/>
<path d="M79 63.7h2.3v.5h-2.3z"/>
<path d="M89.2 62.7h2.3v.5h-2.3z"/>
<path d="M89.2 63.7h2.3v.5h-2.3z"/>
<path d="M15.6 126.2h2.2v.5h-2.2z"/>
<path d="M15.6 127.2h2.2v.5h-2.2z"/>
<path d="M23.2 126.2h2.3v.5h-2.3z"/>
<path d="M23.2 127.2h2.3v.5h-2.3z"/>
</g>
<g fill="none" stroke="#0dab76" stroke-width=".2">
<path d="M146.2 16.5v5.1M146.2 19h7.6v2.6M37 29.2v20.3h2.6M67.5 29.2v2.5M143.7 34.3h2.5M146.2 29.2v96.5h61M153.8 34.3h2.6M153.8 29.2v91.4h53.4M204.6 31.7v2.6M230 31.7v12.7h-2.5M230 39.4h5.1v2.5M31.9 57.1v5.1h5.1"/>
<path d="M37 44.4h-5.1v5.1M39.6 59.7h-2.6v12.7M64.9 49.5h28M64.9 52.1h28M64.9 54.6h28M67.5 47v12.7h-2.6M70 54.6v5.1M80.2 52.1v7.6M90.3 49.5v10.2M146.2 49.5h61M153.8 47h53.4M199.5 44.4h7.7"/>
<path d="M204.6 41.9v2.5M227.5 49.5h2.5M227.5 47h2.5v7.6M235.1 49.5v2.6h-5.1M70 67.3v5.1M80.2 67.3v2.5M90.3 67.3v2.5h-20.3M230 72.4v10.1h-2.5M230 77.4h5.1v2.6M146.2 87.6h61M153.8 82.5h53.4M227.5 87.6h2.5v5.1"/>
<path d="M235.1 87.6v2.5h-5.1M24.3 118.1h-7.6v5.1M59.9 107.9v2.6M64.9 107.9h-40.6v15.3M64.9 102.8v7.7M85.3 105.4h5v2.5M85.3 102.8v30.5h-5.1M90.3 115.5v20.4M146.2 115.5h-45.7v10.2h-20.3M153.8 113h-55.8v10.2h-17.8M230 110.5v10.1h-2.5M230 115.5h5.1v2.6"/>
<path d="M16.7 130.8v5.1h7.6M24.3 130.8v15.2M39.6 135.9v10.1M44.6 125.7h-5v2.5M44.6 123.2h-12.7v22.8M80.2 135.9h12.7M80.2 128.2h2.5v17.8M227.5 125.7h2.5v5.1M235.1 125.7v2.5h-5.1M62.4 143.5v2.5"/>
</g>
<g fill="#0dab76" stroke="#0dab76" stroke-width=".2">
<circle cx="90.3" cy="135.9" r=".51"/>
<circle cx="230" cy="49.5" r=".51"/>
<circle cx="230" cy="52.1" r=".51"/>
<circle cx="230" cy="128.2" r=".51"/>
<circle cx="230" cy="90.1" r=".51"/>
<circle cx="37" cy="62.2" r=".51"/>
<circle cx="70" cy="69.8" r=".51"/>
<circle cx="80.2" cy="69.8" r=".51"/>
<circle cx="24.3" cy="135.9" r=".51"/>
<circle cx="146.2" cy="87.6" r=".51"/>
<circle cx="146.2" cy="49.5" r=".51"/>
<circle cx="146.2" cy="115.5" r=".51"/>
<circle cx="146.2" cy="34.3" r=".51"/>
<circle cx="64.9" cy="107.9" r=".51"/>
<circle cx="24.3" cy="118.1" r=".51"/>
<circle cx="59.9" cy="107.9" r=".51"/>
<circle cx="85.3" cy="105.4" r=".51"/>
<circle cx="230" cy="39.4" r=".51"/>
<circle cx="230" cy="115.5" r=".51"/>
<circle cx="230" cy="77.4" r=".51"/>
<circle cx="37" cy="44.4" r=".51"/>
<circle cx="146.2" cy="19" r=".51"/>
<circle cx="204.6" cy="44.4" r=".51"/>
<circle cx="70" cy="54.6" r=".51"/>
<circle cx="80.2" cy="52.1" r=".51"/>
<circle cx="90.3" cy="49.5" r=".51"/>
<circle cx="153.8" cy="82.5" r=".51"/>
<circle cx="153.8" cy="47" r=".51"/>
<circle cx="153.8" cy="113" r=".51"/>
<circle cx="153.8" cy="34.3" r=".51"/>
</g>
<g font-size="3.6" fill="#c8c832">
<text x="200.5" y="59.7">Ambient Light</text>
<text x="44.6" y="82.5">Analog Accelerometer</text>
<text x="208.1" y="97.8">Pressure</text>
<text x="146.2" y="130.8">I2C Bus</text>
<text x="208.5" y="135.9">Humidity</text>
<text x="44.6" y="156.2">3-Axis Accelerometer/Gyro/Magnetometer</text>
</g>
<g font-size="2.9" fill="#c8c832">
<text x="72.6" y="38.9">Self Test</text>
<text x="72.6" y="41.9">Button</text>
<text x="198.7" y="64.3">I2C Address: 0x4A</text>
<text x="199.1" y="102.3">I2C Address: 0x76</text>
<text x="199.1" y="140.4">I2C Address: 0x40</text>
<text x="44.6" y="160.7">I2C Address: 0x68</text>
</g>
<text font-size="2.7" x="139" y="200.9">2</text>
<g font-size="2.5" fill="#808080">
<text x="143.7" y="19" transform="rotate(-90 143.7 19)">+3V3</text>
<text x="144.7" y="27.9" transform="rotate(-90 144.7 27.9)">R12</text>
<text x="149.5" y="27.9" transform="rotate(-90 149.5 27.9)">10k</text>
<text x="152.3" y="27.9" transform="rotate(-90 152.3 27.9)">R11</text>
<text x="157.1" y="27.9" transform="rotate(-90 157.1 27.9)">10k</text>
<text x="34.5" y="31.7" transform="rotate(-90 34.5 31.7)">+3V3</text>
<text x="64.9" y="31.7" transform="rotate(-90 64.9 31.7)">+3V3</text>
<text x="208.9" y="34.3" transform="rotate(-90 208.9 34.3)">+3V3</text>
<text x="234.3" y="34.3" transform="rotate(-90 234.3 34.3)">+3V3</text>
<text x="70" y="41.9" transform="rotate(-90 70 41.9)">S1</text>
<text x="203.1" y="40.6" transform="rotate(-90 203.1 40.6)">10k</text>
<text x="207.9" y="40.6" transform="rotate(-90 207.9 40.6)">R5</text>
<text x="221.5" y="41.4">U2</text>
<text x="42.1" y="46.5">U1</text>
<text x="233.8" y="47.9" transform="rotate(-90 233.8 47.9)">1uF</text>
<text x="238.1" y="48" transform="rotate(-90 238.1 48)">C10</text>
<text x="30.7" y="54.9" transform="rotate(-90 30.7 54.9)">C5</text>
<text x="35" y="56.9" transform="rotate(-90 35 56.9)">100nF</text>
<text x="212.6" y="54.6">MAX44009</text>
<text x="227" y="59.7">GND</text>
<text x="42.1" y="64.3">ADXL327</text>
<text x="68.8" y="65.1" transform="rotate(-90 68.8 65.1)">C6</text>
<text x="78.9" y="65.1" transform="rotate(-90 78.9 65.1)">C7</text>
<text x="89.1" y="65.1" transform="rotate(-90 89.1 65.1)">C8</text>
<text x="73.1" y="67" transform="rotate(-90 73.1 67)">100nF</text>
<text x="83.2" y="67" transform="rotate(-90 83.2 67)">100nF</text>
<text x="93.4" y="67" transform="rotate(-90 93.4 67)">100nF</text>
<text x="34.5" y="77.5">GND</text>
<text x="67.5" y="77.5">GND</text>
<text x="234.3" y="74.9" transform="rotate(-90 234.3 74.9)">+3V3</text>
<text x="221.7" y="79.2">U4</text>
<text x="233.8" y="87.4" transform="rotate(-90 233.8 87.4)">100nF</text>
<text x="238.1" y="85.4" transform="rotate(-90 238.1 85.4)">C4</text>
<text x="205.9" y="92.7">MS5637-02BA03</text>
<text x="227" y="97.8">GND</text>
<text x="62.4" y="105.4" transform="rotate(-90 62.4 105.4)">+3V3</text>
<text x="82.7" y="105.4" transform="rotate(-90 82.7 105.4)">+3V3</text>
<text x="47.2" y="112.5">U3</text>
<text x="234.3" y="113" transform="rotate(-90 234.3 113)">+3V3</text>
<text x="88.8" y="114.3" transform="rotate(-90 88.8 114.3)">R6</text>
<text x="93.6" y="114.3" transform="rotate(-90 93.6 114.3)">10k</text>
<text x="221.7" y="117.6">U5</text>
<text x="233.8" y="125.5" transform="rotate(-90 233.8 125.5)">100nF</text>
<text x="238.1" y="123.5" transform="rotate(-90 238.1 123.5)">C3</text>
<text x="15.4" y="129.8" transform="rotate(-90 15.4 129.8)">10nF</text>
<text x="19.7" y="128.6" transform="rotate(-90 19.7 128.6)">C1</text>
<text x="23" y="130.5" transform="rotate(-90 23 130.5)">100nF</text>
<text x="27.4" y="128.6" transform="rotate(-90 27.4 128.6)">C9</text>
<text x="205.5" y="130.5">SI7021-A20-GM1</text>
<text x="38.3" y="135.6" transform="rotate(-90 38.3 135.6)">100nF</text>
<text x="42.6" y="133.6" transform="rotate(-90 42.6 133.6)">C2</text>
<text x="227" y="135.9">GND</text>
<text x="47.2" y="143.2">MPU-9250</text>
<text x="21.8" y="151.1">GND</text>
<text x="29.4" y="151.1">GND</text>
<text x="37" y="151.1">GND</text>
<text x="59.9" y="151.1">GND</text>
<text x="80.2" y="151.1">GND</text>
</g>
<g font-size="2.1" fill="#808080">
<text x="67.1" y="34.5" transform="rotate(-90 67.1 34.5)">2</text>
<text x="67.1" y="45.4" transform="rotate(-90 67.1 45.4)">1</text>
<text x="208.2" y="44.1">4</text>
<text x="208.2" y="46.6">5</text>
<text x="212" y="45.2">INT</text>
<text x="212" y="47.7">SCL</text>
<text x="218.1" y="45.2">VCC</text>
<text x="220" y="47.7">A0</text>
<text x="225.3" y="44.1">1</text>
<text x="225.3" y="46.6">3</text>
<text x="44.4" y="50.3">VCC</text>
<text x="54.1" y="50.3">XOUT</text>
<text x="54.1" y="52.8">YOUT</text>
<text x="62.8" y="49.2">12</text>
<text x="62.8" y="51.7">10</text>
<text x="208.2" y="49.2">6</text>
<text x="212" y="50.3">SDA GND</text>
<text x="225.3" y="49.2">2*2</text>
<text x="54.3" y="55.4">ZOUT</text>
<text x="62.8" y="54.2">8</text>
<text x="62.8" y="59.3">2</text>
<text x="44.4" y="60.4">GND</text>
<text x="57.3" y="60.4">ST</text>
<text x="208.2" y="82.2">3</text>
<text x="212" y="83.3">SCL</text>
<text x="218.1" y="83.3">VDD</text>
<text x="225.3" y="82.2">1</text>
<text x="208.2" y="87.3">2</text>
<text x="212" y="88.4">SDA GND</text>
<text x="225.3" y="87.3">4</text>
<text x="59.5" y="112.7" transform="rotate(-90 59.5 112.7)">13</text>
<text x="64.6" y="112.7" transform="rotate(-90 64.6 112.7)">1*2</text>
<text x="60.6" y="119.9" transform="rotate(-90 60.6 119.9)">VDD</text>
<text x="44.4" y="125.3">10</text>
<text x="44.6" y="122.8">11</text>
<text x="49.5" y="123.9">FSYNC</text>
<text x="65.7" y="122.1" transform="rotate(-90 65.7 122.1)">VDDIO</text>
<text x="69.7" y="123.9">SCLK</text>
<text x="78" y="125.3">24</text>
<text x="78" y="122.8">23</text>
<text x="212" y="121.4">SCL</text>
<text x="218.1" y="121.4">VCC</text>
<text x="44.4" y="130.4">21</text>
<text x="49.5" y="131.5">AUX_DA</text>
<text x="49.5" y="126.5">REGOUT</text>
<text x="64.9" y="126.5">SDA/MOSI</text>
<text x="65.1" y="129">AD0/MISO</text>
<text x="78" y="127.9">9</text>
<text x="212" y="126.5">SDA GND</text>
<text x="45.6" y="133">7</text>
<text x="49.5" y="134.1">AUX_CL</text>
<text x="71.9" y="136.6">INT</text>
<text x="72.3" y="134.1">CS</text>
<text x="78" y="133">22</text>
<text x="78" y="135.5">12</text>
<text x="63.2" y="138.6" transform="rotate(-90 63.2 138.6)">GND</text>
<text x="62.1" y="145.7" transform="rotate(-90 62.1 145.7)">18*2</text>
</g>
</svg>
